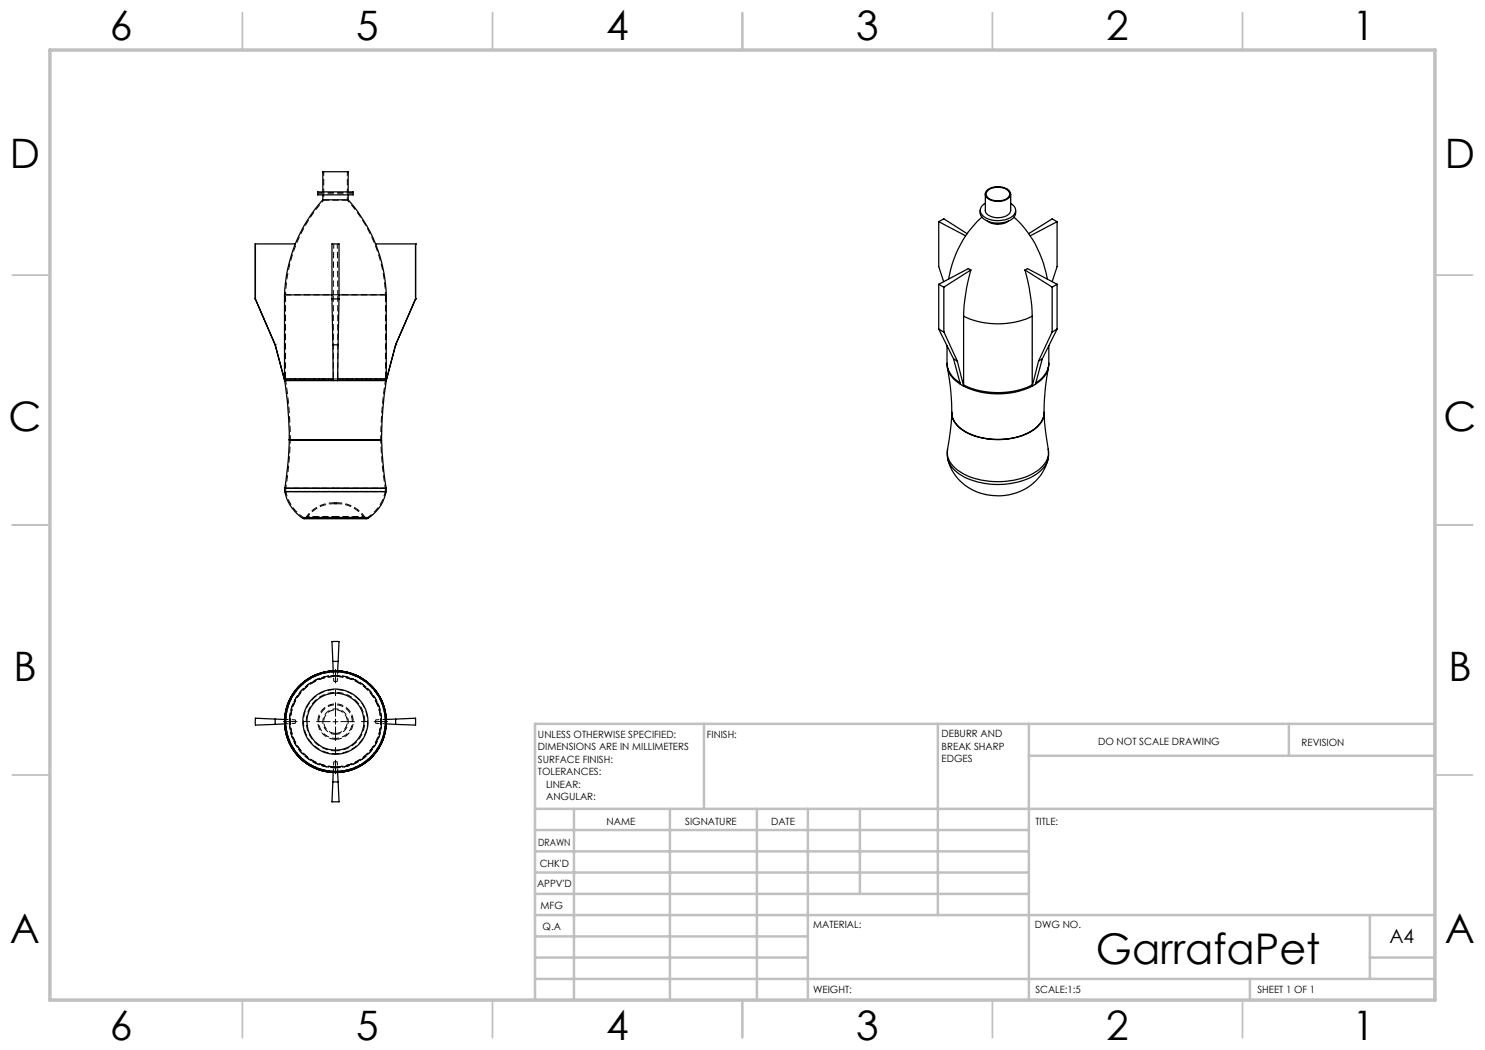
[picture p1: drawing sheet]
<svg xmlns="http://www.w3.org/2000/svg" width="297mm" height="210mm" viewBox="0 0 297 210" stroke-linecap="round" stroke-linejoin="round" font-family="sans-serif">
<g fill="none" stroke="#000" stroke-width=".2" stroke-dasharray="1.3 .6" stroke-linecap="butt">
<path d="M63.7 38.5v.3M70.5 38.8v-.3M66.7 59h-.3M67.8 59h-.2M57.1 75.8v.3M66.7 76.1v-.3M67.5 76.1l.1-.3M77.1 76.1v-.3M57.2 97.7v.6M58.1 87.9v.1M76.1 88v-.1M77 98.3l.1-.6"/>
<path d="M60.7 103.5l.2 .1M61.3 103.4l-.4 .2M61.4 103.5l-.5 .2M66.7 100.6h.4M66.7 100.7l.4 .1M67.1 100.6h.4M67.1 100.8l.4-.1M73.3 103.7l-.5-.2M73.3 103.6l.2-.1M73.3 103.6l-.3-.2M67.1 147.9a3.5 3.5 0 0 0 3.1-5.2 3.5 3.5 0 0 0-6-.4 3.5 3.5 0 0 0 2.5 5.5l.4 .1"/>
</g>
<g fill="none" stroke="#000" stroke-width=".2" stroke-dasharray="1.3 .6" stroke-dashoffset=".3" stroke-linecap="butt">
<path d="M66.7 59l.1-10.2M67.6 59l-.1-10.2M57 97.6h10.1M57 98.3h10.1M57.2 98.3a8 8 0 0 0 3.5 5.2M67.1 97.6h10.1M67.1 98.3h10.1M66.7 100.6a6.7 6.7 0 0 0-5.4 2.8M73 103.4a6.7 6.7 0 0 0-5.5-2.8M73.5 103.5a8 8 0 0 0 3.5-5.2M67.1 135.1a9.2 9.2 0 0 1 8.1 13.6 9.2 9.2 0 0 1-15.8 .6 9.2 9.2 0 0 1 7-14.2h.7M67.1 154.4a10.1 10.1 0 0 0 8.9-14.9 10.1 10.1 0 0 0-17.4-.7 10.1 10.1 0 0 0 7.7 15.6h.8"/>
<path d="M67.1 153.5a9.2 9.2 0 0 0 8.1-13.6 9.2 9.2 0 0 0-15.8-.6 9.2 9.2 0 0 0 7 14.2h.7M67.1 146.9a2.54 2.54 0 0 0 2.3-3.7 2.54 2.54 0 0 0-4.4-.4 2.54 2.54 0 0 0 1.7 4l.4 .1"/>
</g>
<path d="M57.1 59v16.8M66.7 59v16.8M67.6 59v16.8M77.1 75.8v-16.8M57.9 88h9.2M57.9 87.9h9.2M67.1 87.9h9.2M67.1 88h9.2" fill="none" stroke="#000" stroke-width=".2" stroke-dasharray="1.3 .6" stroke-dashoffset="-.2" stroke-linecap="butt"/>
<g fill="none" stroke="#000" stroke-width=".2" stroke-dasharray="1.3 .6" stroke-dashoffset=".5" stroke-linecap="butt">
<path d="M56.9 75.8h9.8M57 76.1h9.7M67.5 76.1h9.8M67.6 75.8h9.7M58.1 88l-.3 4.8-.6 4.9M77.1 97.7l-.6-4.9-.4-4.8M66.7 134.2l.1 2.1M67.5 134.2v2.1M57 144.8l2.1-.1M57 143.9l2.1 .1M66.7 154.5l.1-2.2M67.1 150.7a6.4 6.4 0 0 0 5.7-9.4 6.4 6.4 0 0 0-11-.5 6.4 6.4 0 0 0 4.7 9.9h.6"/>
<path d="M67.5 154.5v-2.2M77.3 144.8l-2.2-.1M77.3 143.9l-2.2 .1"/>
</g>
<path d="M64.7 38.8v1.2M69.5 40v-1.2M67.1 75.8h10h-20h10M67.1 147.7a3.4 3.4 0 0 0 3-4.9 3.4 3.4 0 0 0-5.7-.4 3.4 3.4 0 0 0 2.3 5.3h.4" fill="none" stroke="#000" stroke-width=".2" stroke-dasharray="1.3 .6" stroke-dashoffset=".6" stroke-linecap="butt"/>
<path d="M69.5 40h-4.8M77.1 59h-20M60.6 103.6h6.5M60.9 103.6h12.4M67.1 103.5h6.4h-12.8h6.4M67.1 103.6h6.5M67.1 153.5a9.2 9.2 0 0 0 8.1-13.6 9.2 9.2 0 0 0-15.8-.6 9.2 9.2 0 0 0 7 14.2h.7" fill="none" stroke="#000" stroke-width=".2" stroke-dasharray="1.3 .6" stroke-dashoffset=".2" stroke-linecap="butt"/>
<path d="M64.7 40a29.8 29.8 0 0 0-7.6 19M77.1 59a29.8 29.8 0 0 0-7.6-19M67.1 76.1h10h-20h10M67.1 87.9h9h-18h9M67.1 97.7h10h-19.9h9.9M67.1 88h9h-18h9M67.1 103.5h5.7h-11.4h5.7M67.1 154.3a10 10 0 0 0 8.8-14.8 10 10 0 0 0-17.2-.6 10 10 0 0 0 7.6 15.4h.8M67.1 154.3a10 10 0 0 0 8.8-14.8 10 10 0 0 0-17.2-.6 10 10 0 0 0 7.7 15.4h.7M67.1 154.3a10 10 0 0 0 8.8-14.7 10 10 0 0 0-17.2-.7 10 10 0 0 0 7.7 15.4h.7" fill="none" stroke="#000" stroke-width=".2" stroke-dasharray="1.3 .6" stroke-dashoffset=".7" stroke-linecap="butt"/>
<path d="M67.1 98.3h9.9h-19.8h9.9" fill="none" stroke="#000" stroke-width=".2" stroke-dasharray="1.3 .6" stroke-dashoffset=".8" stroke-linecap="butt"/>
<g fill="none" stroke="#000" stroke-width=".2" stroke-dasharray="1.3 .6" stroke-dashoffset=".4" stroke-linecap="butt">
<path d="M64.7 34.4v4.1M69.5 38.5v-4.1M57.1 76.1a80.2 80.2 0 0 1 1 11.8M76.1 87.9a80.2 80.2 0 0 1 1-11.8M66.7 100.7a6.5 6.5 0 0 0-5.3 2.8M67.1 103.4h5.9h-11.7h5.8M67.5 100.6h-.8M67.5 100.7h-.8M72.8 103.5a6.5 6.5 0 0 0-5.3-2.8M67.5 136.3h-.7M59.1 144v.7M66.8 152.3h.7"/>
<path d="M67.1 150.2a5.8 5.8 0 0 0 5.2-8.6 5.8 5.8 0 0 0-10.1-.5 5.8 5.8 0 0 0 4.3 9l.6 .1M75.1 144.7v-.7"/>
</g>
<path d="M70.5 38.8h-6.8M70.5 38.5h-6.8" fill="none" stroke="#000" stroke-width=".2" stroke-dasharray="1.3 .6" stroke-dashoffset=".1" stroke-linecap="butt"/>
<g fill="none" stroke="#000" stroke-width=".25">
<path d="M63.5 38.4h7.1v.6h-7.1zM64.6 40a30.8 30.8 0 0 0-5.5 8.8M64.6 40h5M64.6 38.4v-4h5v4M64.6 39v1M69.6 40a31.8 31.8 0 0 1 5.5 8.8M69.6 39v1M197.1 38.8v3.3a2.34 2.34 0 0 0 2.8 1.4 2.11 2.11 0 0 0 2.2-1.4v-3.3M197.4 38a3.5 3.5 0 0 1 4.6 .3 1.21 1.21 0 0 1-1.1 1.8 3.2 3.2 0 0 1-3.8-1v-.4zM197.7 38a3.2 3.2 0 0 1 4.1 .4 1.37 1.37 0 0 1-1.5 1.7 2.79 2.79 0 0 1-3.1-1.1v-.4zM51 59.8h.1M51 59.8l4 9.2"/>
<path d="M51.1 48.8l-.1 11M51.1 48.8h8M51.1 59.8l3.9 9.2M51.1 48.8v11M56.9 59h9.5M56.9 59v16.8M59.1 48.8a30.4 30.4 0 0 0-2.2 10.2M66.4 59.8h1.4M66.4 59.8v-11h1.4v11M66.4 59.8l.2 9.2M67.8 59h9.5M67.8 59.8l-.2 9.2"/>
<path d="M75.1 48.8a30.4 30.4 0 0 1 2.2 10.2M75.1 48.8h8M77.3 59v16.8M83.1 59.8h.1M83.1 48.8h.1M83.1 48.8v11M83.1 59.8l-4 9.2M187.7 56.9l1.1 .5M187.7 44.3l1.1-.5 4.6 2.9M187.7 44.3v9l1 3M187.7 56.9v8.9M187.7 44.3l5.4 2.9"/>
<path d="M188.8 57.4v9M194.2 54a39.2 39.2 0 0 0-1.5 9.2M194.2 54l-.5-.3-6 3.2M194.2 54l-5.4 3.4M196 42.1a2.17 2.17 0 0 0 2 2.3 4.9 4.9 0 0 0 4.9-1.1l.2-.5v-.7M196.4 43.4a21.1 21.1 0 0 0-6.7 12.4M197.1 40.7a1.47 1.47 0 0 0-1.1 1.3 1.47 1.47 0 0 0 .9 1.4 5.2 5.2 0 0 0 5.8-.3 1.47 1.47 0 0 0-.6-2.4M197.5 44.2a3.8 3.8 0 0 0 4.2 0M202.8 43.4a21 21 0 0 1 6.6 12.4M205 54l.5-.3 5.9 3.2M205 54a39.2 39.2 0 0 1 1.4 9.2M205 54l5.4 3.4"/>
<path d="M210.4 57.4v9M211.4 56.9l-1 .5M211.4 44.3l-1-.5-4.7 2.9M211.4 44.3v9l-1 3M211.4 56.9v8.9M211.4 44.3l-5.3 2.9M55 69h.1M55 69l1.9 7.1M56.9 75.8h9.7M56.9 75.8v.3M56.9 76.1a82.8 82.8 0 0 1 1 11.8M56.9 76.1h9.7"/>
<path d="M56.9 76.1h.1M66.6 69h1M66.6 69v7.1M66.6 76.1h.9M67.5 75.8h9.8M67.5 76.1h9.7M67.6 69l-.1 7.1M77.2 76.1h.1M77.3 76.1a76.5 76.5 0 0 0-1 11.8M77.3 75.8l-.1 .3M79.1 69h.1M79.1 69l-1.8 7.1"/>
<path d="M79.1 69l-1.9 7.1M187.7 65.8l1.1 .6M187.7 65.8l3 6M188.8 66.4l2.7 5.8M189.4 72.7l.1 .9M189.4 72.7a4.9 4.9 0 0 0 2.6 3.9M189.4 69.1v3.6M190.7 71.8l.8 .4M190.7 71.8l1.4 5.1M191.5 72.2l1.2 5M192.1 76.9a5.5 5.5 0 0 1-2.6-3.4 62.2 62.2 0 0 1 1 9.9 6.8 6.8 0 0 0 4.9 3.9 13.9 13.9 0 0 0 11.6-1.6 4.1 4.1 0 0 0 1.8-3.5l.3-4.8 .6-3.9a5.1 5.1 0 0 1-2.6 3.4M192.1 76.9l.6 .3"/>
<path d="M192.7 63.2a16.2 16.2 0 0 0 13.7 0M192.7 77v.2M192.7 77a16.2 16.2 0 0 0 13.7 0M192.7 77.2a15.9 15.9 0 0 0 13.7 0M192.7 63.2v13.8M206.4 77v.2M206.4 63.2v13.8M207.1 76.9l-.7 .3M207.7 72.2l-1.3 5M208.5 71.8l-.8 .4M208.5 71.8l-1.4 5.1M209.8 72.7l-.1 .8"/>
<path d="M209.8 72.7a4.9 4.9 0 0 1-2.6 3.9M209.8 69.1v3.6M210.4 66.4l-2.7 5.8M211.4 65.8l-1 .6M211.4 65.8l-2.9 6M57 97.6v.7M57 98.3a8.3 8.3 0 0 0 3.6 5.4M57 97.6h20.2M57 98.3h20.2M57.9 88a73.3 73.3 0 0 1-.9 9.6M57.9 87.9v.1M57.9 87.9h18.4"/>
<path d="M57.9 88h18.4M76.3 88l.4 6 .5 3.6M76.3 87.9v.1M77.2 97.6v.7M77.2 98.3a8.1 8.1 0 0 1-3.6 5.4M189.5 89.8l.6-3.7 .3-3.6a4.8 4.8 0 0 0 3.2 4.2 14.5 14.5 0 0 0 13-.6 4.2 4.2 0 0 0 2.2-3.6l.3 3.6 .6 3.7M189.5 89.8l-.1 1.3 .2 .8M189.5 89.8a4.7 4.7 0 0 0 2.9 4.8 15.5 15.5 0 0 0 15.4-.6 4.3 4.3 0 0 0 1.9-4.2M189.6 91.9a10.1 10.1 0 0 0 11.4 7.2 9.7 9.7 0 0 0 8.6-7.2M189.6 91.9a6.9 6.9 0 0 0 5.3 4.3 15.5 15.5 0 0 0 12.4-1.3 5.6 5.6 0 0 0 2.3-3M209.7 89.8v1.3l-.1 .8M60.6 103.7h13"/>
<path d="M66.6 132.3h1M66.6 132.3l-.2-4h.2h1.2l-.2 4M66.6 132.3v1.9M66.6 134.2a10.1 10.1 0 0 0-9.7 9.7M66.6 134.2h.9M66.6 134.2a10.3 10.3 0 0 0-9.7 9.7M67.5 134.2a10.1 10.1 0 0 1 9.7 9.7M67.5 134.2a10.2 10.2 0 0 1 9.8 9.7M67.6 132.3l-.1 1.9M55 143.8v1.1M55 143.8l-3.9-.2-.1 .4 .1 1 3.9-.1M55 143.8l1.9 .1"/>
<path d="M56.9 144.8a10.2 10.2 0 0 0 9.7 9.7M56.9 144.8a10.1 10.1 0 0 0 9.7 9.7M56.9 143.9v.9M56.9 144.8l-1.9 .1M66.6 156.4h1M66.6 156.4l-.2 4h1.4l-.2-4M66.6 154.5h.9M66.6 154.5v1.9M67.5 154.5l.1 1.9M77.2 144.8a10.1 10.1 0 0 1-9.7 9.7M77.2 143.9v.9M77.2 144.8l1.9 .1"/>
<path d="M77.3 144.8a10.1 10.1 0 0 1-9.8 9.7M79.1 143.8v1.1M79.1 143.8l4-.2v1.4l-4-.1M79.1 143.8l-1.9 .1"/>
<circle cx="67.1" cy="144.3" r="10.1"/>
<circle cx="67.1" cy="144.3" r="6.5"/>
<circle cx="67.1" cy="144.3" r="5.7"/>
</g>
<path d="M67.1 135.3a9 9 0 0 1 8 13.3 9 9 0 0 1-15.6 .6 9 9 0 0 1 6.9-13.9h.7M67.1 154.3a10 10 0 0 0 8.7-14.7 10 10 0 0 0-17.1-.7 10 10 0 0 0 7.7 15.3l.7 .1M67.1 154.3a9.9 9.9 0 0 0 8.7-14.7 9.9 9.9 0 0 0-17-.7 9.9 9.9 0 0 0 7.6 15.3l.7 .1M67.1 153.4a9 9 0 0 0 8-13.4 9 9 0 0 0-15.6-.6 9 9 0 0 0 6.9 13.9l.7 .1M67.1 146.7a2.36 2.36 0 0 0 2.1-3.5 2.36 2.36 0 0 0-4-.3 2.36 2.36 0 0 0 1.5 3.7l.4 .1" fill="none" stroke="#000" stroke-width=".2" stroke-dasharray="1.3 .6" stroke-dashoffset="-.1" stroke-linecap="butt"/>
<path d="M66.1 144.3h-9.5M67.1 143.3v-9.5M67.1 145.3v9.5M68.1 144.3h9.5" fill="none" stroke="#000" stroke-width=".2" stroke-dasharray="15.2 1.3 1.3 1.3" stroke-dashoffset="12.4" stroke-linecap="butt"/>
<path d="M66.6 144.3h1M67.1 143.8v1" fill="none" stroke="#000" stroke-width=".2"/>
<g fill="none" stroke="#c0c0c0" stroke-width=".35">
<path d="M48.5 2.5v7.5M98.5 2.5v7.5M148.5 2.5v7.5M198.5 2.5v7.5M248.5 2.5v7.5M2.5 55h7.5M287 55h7.5M2.5 105h7.5M287 105h7.5M2.5 155h7.5M287 155h7.5M48.5 200v7.5"/>
<path d="M98.5 200v7.5M148.5 200v7.5M198.5 200v7.5M248.5 200v7.5"/>
</g>
<g fill="none" stroke="#c0c0c0" stroke-width=".5">
<path d="M140.8 144.8v17M187.6 144.8v38.2M205.8 144.8v55.2M205.8 151.2h81.2M257.8 144.8v6.4M287 144.8h-180v55.2M107 161.8h180M107 178.8h98.8M107 174.5h98.8M107 170.3h98.8M107 166h98.8M114.8 161.8v38.2"/>
<path d="M134 161.8v38.2M151.4 161.8v38.2M161.6 161.8v38.2M172 161.8v17M107 195.8h180M107 191.5h54.6M107 187.3h54.6M107 183h180M250 195.8v4.2M274 191.5h13M274 183v12.8"/>
</g>
<path d="M10 10h277v190h-277z" fill="none" stroke="#c0c0c0" stroke-width=".7"/>
<text font-size="8.5" x="219.2" y="192.7">GarrafaPet</text>
<g font-size="8.1">
<text x="22" y="8">6</text>
<text x="71.2" y="8">5</text>
<text x="121.2" y="8">4</text>
<text x="171.2" y="8">3</text>
<text x="221.2" y="8">2</text>
<text x="270.5" y="8">1</text>
<text x="2" y="33.6">D</text>
<text x="289" y="33.6">D</text>
<text x="1.7" y="86.1">C</text>
<text x="288.7" y="86.1">C</text>
<text x="2.7" y="136.1">B</text>
<text x="289.7" y="136.1">B</text>
<text x="2" y="188.6">A</text>
<text x="289" y="188.6">A</text>
<text x="22" y="208">6</text>
<text x="71.2" y="208">5</text>
<text x="121.2" y="208">4</text>
<text x="171.2" y="208">3</text>
<text x="221.2" y="208">2</text>
<text x="270.5" y="208">1</text>
</g>
<text font-size="3.9" x="277.9" y="188.5">A4</text>
<g font-size="2">
<text x="107.6" y="147.6">UNLESS OTHERWISE SPECIFIED:</text>
<text x="141.4" y="147.6">FINISH:</text>
<text x="188.3" y="147.5">DEBURR AND</text>
<text x="188.3" y="150">BREAK SHARP</text>
<text x="219.6" y="149">DO NOT SCALE DRAWING</text>
<text x="260.3" y="149.2">REVISION</text>
<text x="107.6" y="150.1">DIMENSIONS ARE IN MILLIMETERS</text>
<text x="107.6" y="152.6">SURFACE FINISH:</text>
<text x="107.6" y="155.1">TOLERANCES:</text>
<text x="188.3" y="152.5">EDGES</text>
<text x="109.2" y="157.6">LINEAR:</text>
<text x="109.2" y="160.1">ANGULAR:</text>
<text x="121.3" y="165">NAME</text>
<text x="137" y="164.9">SIGNATURE</text>
<text x="154.2" y="164.9">DATE</text>
<text x="207.1" y="164.9">TITLE:</text>
<text x="107.6" y="169.1">DRAWN</text>
<text x="107.9" y="173.3">CHK'D</text>
<text x="107.4" y="177.4">APPV'D</text>
<text x="108.1" y="181.8">MFG</text>
<text x="108.5" y="186">Q.A</text>
<text x="162.6" y="185.5">MATERIAL:</text>
<text x="207" y="185.5">DWG NO.</text>
<text x="162.6" y="198.5">WEIGHT:</text>
<text x="207.1" y="198.6">SCALE:1:5</text>
<text x="251.5" y="198.6">SHEET 1 OF 1</text>
</g>
</svg>
